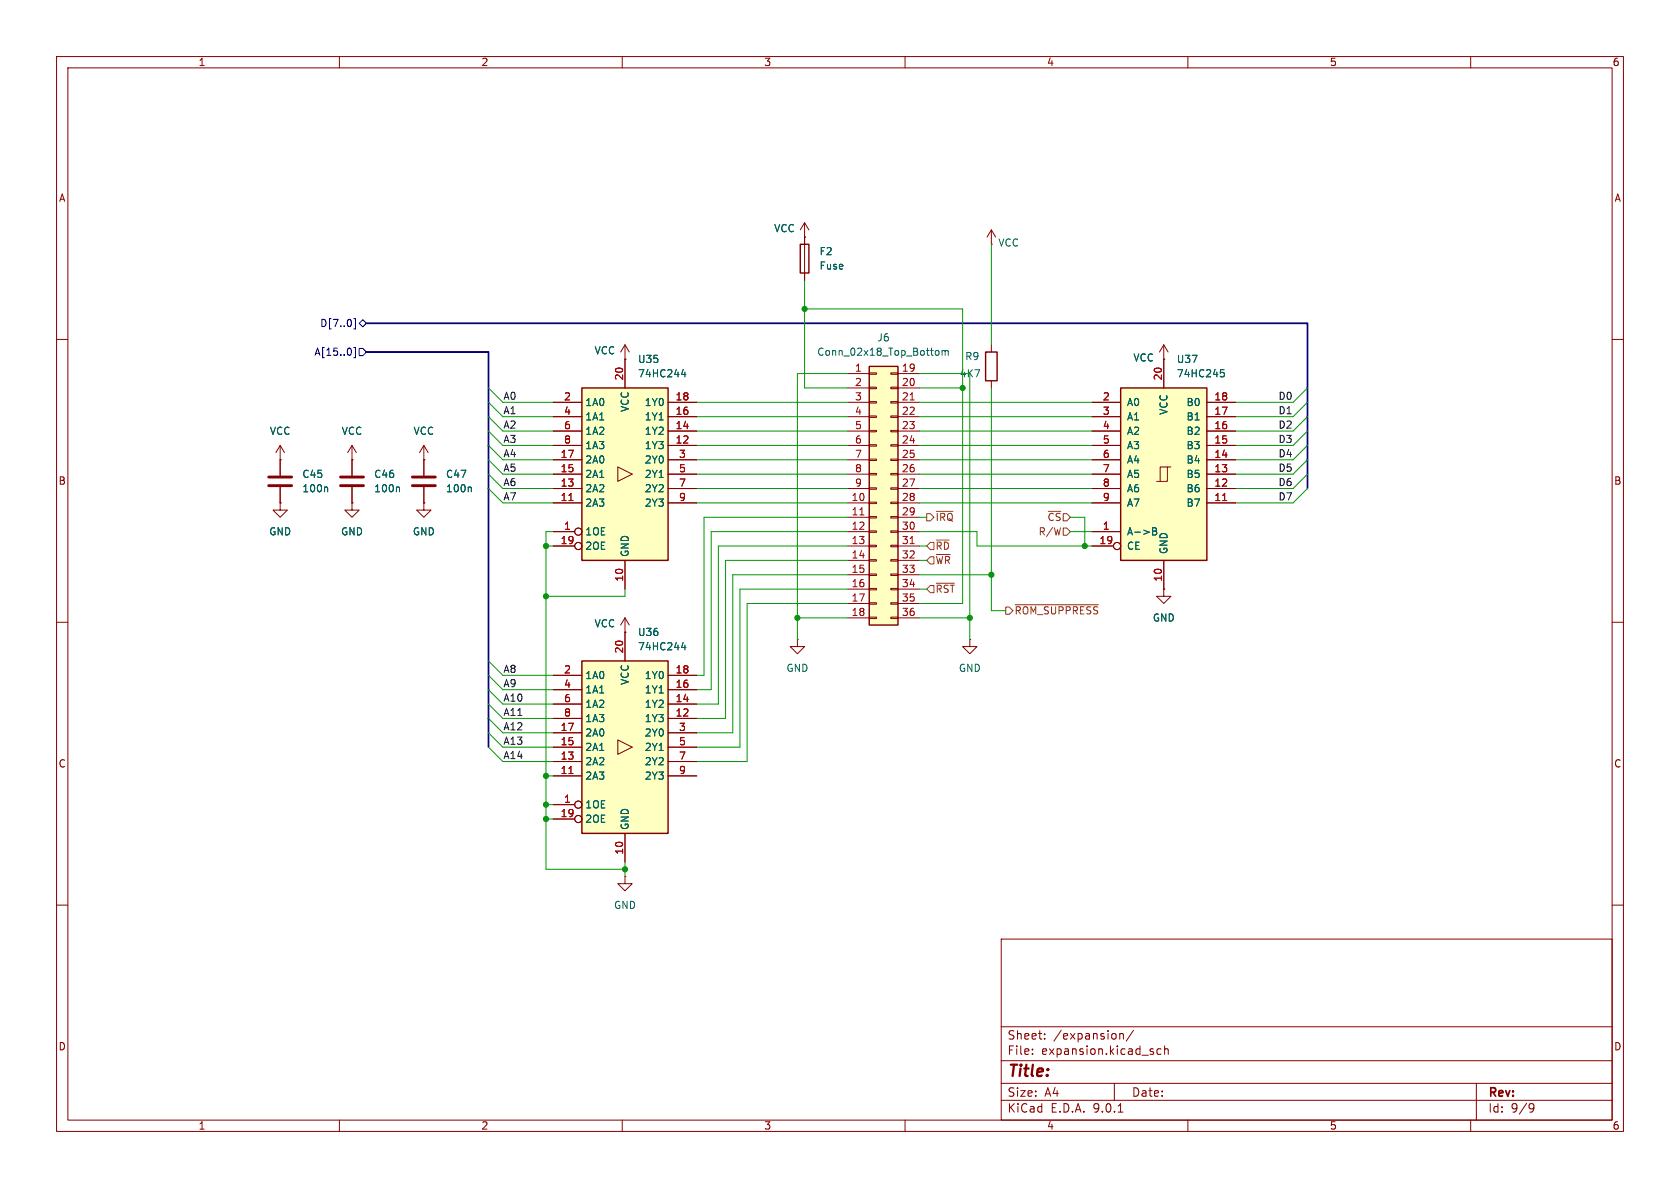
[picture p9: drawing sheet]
<svg xmlns="http://www.w3.org/2000/svg" width="297mm" height="210mm" viewBox="0 0 297 210" stroke-linecap="round" stroke-linejoin="round" font-family="sans-serif">
<g fill="none" stroke="#840000" stroke-width=".18">
<path d="M10 10h277v190h-277zM12 12h273v186h-273zM60 10v2M110 10v2M160 10v2M210 10v2M260 10v2M10 60h2M205.7 63.5h.1M205.7 61l-.7 1.2M205.7 61l.8 1.2M205.7 61v2.5"/>
<path d="M285 60h2M10 110h2M110.5 111.8h.1M110.5 109.2l-.8 1.3M110.5 109.2l.8 1.3M110.5 109.2v2.6M205.7 104.1v1.3h1.3l-1.3 1.3-1.2-1.3h1.2M205.7 104.1h.1M285 110h2M10 160h2M177 166h108v32h-108zM285 160h2"/>
<path d="M60 198v2M110 198v2M160 198v2M177 194.5h108M177 191.5h108M177 187.5h108M177 181.5h108M182.5 186.3v.1M182.5 185.5v.1M184.7 183.6v.1M184.7 182.8v.1M197 191.5v3"/>
<path d="M197.7 196.6h.8M198 182.7v1M198 182.8l.2-.1 .3 .1 .1 .9M200.4 182.1l-1.3 2M205.2 185.5l-.4-.1-.3 .3v.4l.2 .2h.5M205.9 185.5l.2-.1 .4 .1v.9M205.9 184.9v1.5M210 198v2M260 198v2M261 191.5v6.5M270.6 195.1l.5 .1a.99 .99 0 0 1-.4 1.4h-.2M271.2 195.7l-.3 .3h-.3"/>
</g>
<path d="M102.9 68.6h15.2v30.5h-15.2z" fill="#ffffc2"/>
<g fill="none" stroke="#840000" stroke-width=".18">
<path d="M97.8 71.1h5.1M97.8 73.7h5.1M97.8 76.2h5.1M97.8 78.7h5.1M110.5 63.5v5.1M118.1 71.1h5.1M118.1 73.7h5.1M118.1 76.2h5.1M118.1 78.7h5.1M97.8 81.3h5.1M97.8 83.8h5.1M97.8 86.4h5.1"/>
<path d="M97.8 88.9h5.1M97.8 94h3.8M97.8 96.5h3.8M109.2 82.6l2.6 1.2-2.6 1.3zM110.5 99.1v5M118.1 81.3h5.1M118.1 83.8h5.1M118.1 86.4h5.1M118.1 88.9h5.1"/>
<circle cx="102.2" cy="96.5" r=".63"/>
<circle cx="102.2" cy="94" r=".63"/>
</g>
<path d="M102.9 68.6h15.2v30.5h-15.2z" fill="none" stroke="#840000" stroke-width=".25"/>
<path d="M100.6 88.5h.7" fill="none" stroke="#a90000" stroke-width=".18"/>
<path d="M120.8 65.3l-.3 .9h.8M121.1 65.8v.8" fill="none" stroke="#006464" stroke-width=".18"/>
<path d="M198.1 68.6h15.3v30.5h-15.3z" fill="#ffffc2"/>
<g fill="none" stroke="#840000" stroke-width=".18">
<path d="M110.5 63.5h.1M110.5 61l-.8 1.2M110.5 61l.8 1.2M110.5 61v2.5M193 71.1h5.1M193 73.7h5.1M193 76.2h5.1M193 78.7h5.1M205.7 63.5v5.1M213.4 71.1h5M213.4 73.7h5M213.4 76.2h5"/>
<path d="M213.4 78.7h5M193 81.3h5.1M193 83.8h5.1M193 86.4h5.1M193 88.9h5.1M193 94h5.1M193 96.5h3.8M205.7 99.1v5M206.4 82.6h-1.3v2.5M207 82.6h-.6v2.5h-1.9M213.4 81.3h5M213.4 83.8h5"/>
<path d="M213.4 86.4h5M213.4 88.9h5"/>
<circle cx="197.5" cy="96.5" r=".63"/>
</g>
<path d="M198.1 68.6h15.3v30.5h-15.3z" fill="none" stroke="#840000" stroke-width=".25"/>
<path d="M215.8 65.3h.6M215.9 65.8h.3l.3 .3-.2 .5h-.4M203.8 93.3h.4l.2 .2-.2 .4 .2 .1 .1 .3-.2 .3h-.5zM203.8 93.9h.4" fill="none" stroke="#006464" stroke-width=".18"/>
<path d="M216.1 88.5h.8" fill="none" stroke="#a90000" stroke-width=".18"/>
<path d="M153.7 64.8h5v45.7h-5z" fill="#ffffc2"/>
<path d="M141.5 43.2h1.5v5.1h-1.5zM153.7 64.8h5v45.7h-5zM174.2 62.2h2.1v5.1h-2.1z" fill="none" stroke="#840000" stroke-width=".25"/>
<g fill="none" stroke="#840000" stroke-width=".18">
<path d="M142.2 39.4l-.7 1.2M142.2 39.4l.8 1.2M142.2 39.4v10.1M142.2 41.9h.1M175.3 43.2h.1M175.3 40.6l-.8 1.3M175.3 40.6l.7 1.3M175.3 40.6v2.6M149.9 66h3.8M149.9 68.6h3.8M149.9 71.1h3.8M149.9 73.7h3.8"/>
<path d="M149.9 76.2h3.8M149.9 78.7h3.8M153.7 65.9h1.2v.3h-1.2zM153.7 68.5h1.2v.2h-1.2zM153.7 71h1.2v.2h-1.2zM153.7 73.5h1.2v.3h-1.2zM153.7 76.1h1.2v.2h-1.2zM153.7 78.6h1.2v.3h-1.2zM157.5 65.9h1.2v.3h-1.2zM157.5 68.5h1.2v.2h-1.2zM157.5 71h1.2v.2h-1.2zM157.5 73.5h1.2v.3h-1.2z"/>
<path d="M157.5 76.1h1.2v.2h-1.2zM157.5 78.6h1.2v.3h-1.2zM158.7 66h3.9M158.7 68.6h3.9M158.7 71.1h3.9M158.7 73.7h3.9M158.7 76.2h3.9M158.7 78.7h3.9M175.3 61v1.2M175.3 67.3v1.3M149.9 81.3h3.8M149.9 83.8h3.8"/>
<path d="M149.9 86.4h3.8M149.9 88.9h3.8M149.9 91.4h3.8M149.9 94h3.8M149.9 96.5h3.8M149.9 99.1h3.8M153.7 81.2h1.2v.2h-1.2zM153.7 83.7h1.2v.2h-1.2zM153.7 86.2h1.2v.3h-1.2zM153.7 88.8h1.2v.2h-1.2zM153.7 91.3h1.2v.3h-1.2zM153.7 93.9h1.2v.2h-1.2z"/>
<path d="M153.7 96.4h1.2v.2h-1.2zM153.7 98.9h1.2v.3h-1.2zM157.5 81.2h1.2v.2h-1.2zM157.5 83.7h1.2v.2h-1.2zM157.5 86.2h1.2v.3h-1.2zM157.5 88.8h1.2v.2h-1.2zM157.5 91.3h1.2v.3h-1.2zM157.5 93.9h1.2v.2h-1.2zM157.5 96.4h1.2v.2h-1.2zM157.5 98.9h1.2v.3h-1.2zM158.7 81.3h3.9M158.7 83.8h3.9"/>
<path d="M158.7 86.4h3.9M158.7 88.9h3.9M158.7 91.4h3.9M158.7 94h3.9M158.7 96.5h3.9M158.7 99.1h3.9M149.9 101.6h3.8M149.9 104.1h3.8M149.9 106.7h3.8M149.9 109.2h3.8M153.7 101.5h1.2v.2h-1.2zM153.7 104h1.2v.3h-1.2z"/>
<path d="M153.7 106.6h1.2v.2h-1.2zM153.7 109.1h1.2v.2h-1.2zM157.5 101.5h1.2v.2h-1.2zM157.5 104h1.2v.3h-1.2zM157.5 106.6h1.2v.2h-1.2zM157.5 109.1h1.2v.2h-1.2zM158.7 101.6h3.9M158.7 104.1h3.9M158.7 106.7h3.9M158.7 109.2h3.9"/>
</g>
<path d="M160.9 70.7h.7M152 91h.7M160.9 96.1h.7" fill="none" stroke="#a90000" stroke-width=".18"/>
<path d="M165.5 62h.3l.2 .2-.1 .5h-.4M166.6 62.1l.3-.1 .2 .1M166.6 62v.8M167.1 62.1l.2-.1h.3v.8M167.1 62.1v.7" fill="none" stroke="#006464" stroke-width=".18"/>
<path d="M102.9 116.8h15.2v30.5h-15.2z" fill="#ffffc2"/>
<g fill="none" stroke="#840000" stroke-width=".18">
<path d="M142.2 41.9h.1M142.2 41.9v1.3M142.2 48.3v1.2M49.5 78.7l-.7 1.3M49.5 78.7l.8 1.3M49.5 78.7v5.4M62.2 78.7l-.7 1.3M62.2 78.7l.8 1.3M62.2 78.7v5.4M74.9 78.7v5.4M74.9 78.7l-.7 1.3M74.9 78.7l.8 1.3"/>
<path d="M97.8 71.1h5.1M97.8 73.7h5.1M97.8 76.2h5.1M97.8 78.7h5.1M110.5 63.5h.1M110.5 63.5v5.1M118.1 71.1h5.1M118.1 73.7h5.1M118.1 76.2h5.1M118.1 78.7h5.1M193 71.1h5.1M193 73.7h5.1"/>
<path d="M193 76.2h5.1M193 78.7h5.1M205.7 63.5h.1M205.7 63.5v5.1M213.4 71.1h5M213.4 73.7h5M213.4 76.2h5M213.4 78.7h5M49.5 81.3h.1M49.5 88.9v1.3h1.3l-1.3 1.2-1.2-1.2h1.2M49.5 88.9h.1M49.5 86.1v2.8"/>
<path d="M62.2 88.9v1.3h1.3l-1.3 1.2-1.2-1.2h1.2M62.2 88.9h.1M62.2 81.3h.1M62.2 86.1v2.8M74.9 88.9v1.3h1.3l-1.3 1.2-1.2-1.2h1.2M74.9 88.9h.1M74.9 81.3h.1M74.9 86.1v2.8M97.8 81.3h5.1M97.8 83.8h5.1M97.8 86.4h5.1M97.8 88.9h5.1"/>
<path d="M97.8 94h3.8M97.8 96.5h3.8M110.5 99.1v5M118.1 81.3h5.1M118.1 83.8h5.1M118.1 86.4h5.1M118.1 88.9h5.1M193 81.3h5.1M193 83.8h5.1M193 86.4h5.1M193 88.9h5.1M193 94h5.1"/>
<path d="M193 96.5h3.8M205.7 99.1v5M213.4 81.3h5M213.4 83.8h5M213.4 86.4h5M213.4 88.9h5M97.8 119.4h5.1M110.5 111.8h.1M110.5 111.8v5M118.1 119.4h5.1M141 113v1.3h1.2l-1.2 1.3-1.3-1.3h1.3M141 113h.1"/>
<path d="M171.4 113v1.3h1.3l-1.3 1.3-1.2-1.3h1.2M171.4 113h.1M205.7 104.1h.1M97.8 121.9h5.1M97.8 124.5h5.1M97.8 127h5.1M97.8 129.5h5.1M97.8 132.1h5.1M97.8 134.6h5.1M97.8 137.2h5.1M109.2 130.8l2.6 1.3-2.6 1.3zM118.1 121.9h5.1"/>
<path d="M118.1 124.5h5.1M118.1 127h5.1M118.1 129.5h5.1M118.1 132.1h5.1M118.1 134.6h5.1M118.1 137.2h5.1M97.8 142.2h3.8M97.8 144.8h3.8M110.5 154.9v1.3h1.3l-1.3 1.3-1.3-1.3h1.3M110.5 154.9h.1M110.5 147.3v5.1"/>
<circle cx="102.2" cy="96.5" r=".63"/>
<circle cx="102.2" cy="94" r=".63"/>
<circle cx="197.5" cy="96.5" r=".63"/>
<circle cx="102.2" cy="142.2" r=".63"/>
<circle cx="102.2" cy="144.8" r=".63"/>
</g>
<path d="M102.9 116.8h15.2v30.5h-15.2z" fill="none" stroke="#840000" stroke-width=".25"/>
<path d="M100.6 88.5h.7M216.1 88.5h.8M100.6 136.7h.7" fill="none" stroke="#a90000" stroke-width=".18"/>
<path d="M120.8 65.3l-.3 .9h.8M121.1 65.8v.8M215.8 65.3h.6M215.9 65.8h.3l.3 .3-.2 .5h-.4M57.7 86.1l.2 .2v.6M70.4 86.1l.2 .2v.6M83.1 86.1l.2 .2v.6M203.8 93.3h.4l.2 .2-.2 .4 .2 .1 .1 .3-.2 .3h-.5zM203.8 93.9h.4M120.8 113.5l-.3 1h.8M121.1 114v.9" fill="none" stroke="#006464" stroke-width=".18"/>
<path d="M47.5 84.3h4.1M47.5 85.9h4.1M60.2 84.3h4.1M60.2 85.9h4.1M72.9 84.3h4.1M72.9 85.9h4.1" fill="none" stroke="#840000" stroke-width=".51"/>
<path d="M62.5 56.3h.3v1.9h-.3M63.5 57.2l.6-.7 .7 .7-.7 .6zM62.1 61.8v.8M62.5 61.4h.3v1.8h-.3M63.5 61.6h.6l.7 .6-.7 .7h-.6z" fill="none" stroke="#000084" stroke-width=".18"/>
<path d="M163.8 90.8h.7l.6 .6-.6 .7h-.7zM164.5 98.4h.6v1.3h-.6l-.7-.6zM164.5 95.9h.6v1.3h-.6l-.7-.7zM165.5 90.4h3M165.5 95.5h2.3M188 93.3h.6l.6 .7-.6 .6h-.6zM164.5 103.5h.6v1.3h-.6l-.7-.7zM165.5 103.1h3.2M177.8 107.3h.6l.7 .7-.7 .6h-.6zM179.5 106.9h14.7" fill="none" stroke="#725600" stroke-width=".18"/>
<path d="M64.8 57.2h166.3v29.2M64.8 62.2h21.6v69.9" fill="none" stroke="#000084" stroke-width=".3"/>
<g fill="none" stroke="#009600" stroke-width=".18">
<path d="M142.2 49.5v19.1h7.7M142.2 54.6h28v52.1h-7.6M175.3 43.2v17.8M86.4 71.1l2.5 2.6h8.9M86.4 68.6l2.5 2.5h8.9M86.4 76.2l2.5 2.5h8.9M86.4 78.7l2.5 2.6h8.9M86.4 73.7l2.5 2.5h8.9M123.2 73.7h26.7M123.2 71.1h26.7M123.2 78.7h26.7M123.2 76.2h26.7"/>
<path d="M149.9 66h-8.9v47M162.6 73.7h30.4M162.6 71.1h30.4M162.6 78.7h30.4M162.6 66h8.8v47M162.6 68.6h7.6M162.6 76.2h30.4M175.3 68.6v39.4h2.5M231.1 71.1l-2.5 2.6h-10.2M231.1 68.6l-2.5 2.5h-10.2M231.1 76.2l-2.5 2.5h-10.2M231.1 78.7l-2.5 2.6h-10.2"/>
<path d="M231.1 73.7l-2.5 2.5h-10.2M86.4 83.8l2.5 2.6h8.9M86.4 81.3l2.5 2.5h8.9M86.4 86.4l2.5 2.5h8.9M96.5 96.5h1.3M97.8 94h-1.3v59.7h14M123.2 81.3h26.7M123.2 86.4h26.7M123.2 83.8h26.7M123.2 88.9h26.7M149.9 91.4h-25.4v28h-1.3M149.9 94h-24.2v27.9h-2.5"/>
<path d="M149.9 99.1h-21.6v27.9h-5.1M149.9 96.5h-22.9v28h-3.8M162.6 94h10.1v2.5h20.3M162.6 91.4h1.2M162.6 81.3h30.4M162.6 96.5h1.2M162.6 86.4h30.4M162.6 83.8h30.4M162.6 88.9h30.4M162.6 99.1h1.2M189.2 91.4h2.6v5.1M189.2 94h3.8"/>
<path d="M231.1 83.8l-2.5 2.6h-10.2M231.1 81.3l-2.5 2.5h-10.2M231.1 86.4l-2.5 2.5h-10.2M86.4 119.4l2.5 2.5h8.9M86.4 116.8l2.5 2.6h8.9M110.5 104.1v1.3h-14M141 109.2h8.9M149.9 101.6h-20.4v27.9h-6.3M149.9 104.1h-19.1v28h-7.6M149.9 106.7h-17.8v27.9h-8.9M162.6 104.1h1.2M162.6 109.2h8.8"/>
<path d="M162.6 101.6h12.7M86.4 124.5l2.5 2.5h8.9M86.4 127l2.5 2.5h8.9M86.4 129.5l2.5 2.6h8.9M86.4 132.1l2.5 2.5h8.9M86.4 121.9l2.5 2.6h8.9M96.5 137.2h1.3M96.5 142.2h1.3M96.5 144.8h1.3M110.5 152.4v2.5"/>
</g>
<g fill="#009600" stroke="#009600" stroke-width=".18">
<circle cx="96.5" cy="105.4" r=".46"/>
<circle cx="96.5" cy="96.5" r=".46"/>
<circle cx="191.8" cy="96.5" r=".46"/>
<circle cx="170.2" cy="68.6" r=".46"/>
<circle cx="141" cy="109.2" r=".46"/>
<circle cx="142.2" cy="54.6" r=".46"/>
<circle cx="96.5" cy="142.2" r=".46"/>
<circle cx="96.5" cy="137.2" r=".46"/>
<circle cx="110.5" cy="153.7" r=".46"/>
<circle cx="96.5" cy="144.8" r=".46"/>
<circle cx="171.4" cy="109.2" r=".46"/>
<circle cx="175.3" cy="101.6" r=".46"/>
</g>
<text font-size="2.8" fill="#840000" x="178" y="190.9">Title:</text>
<g font-size="2.1" fill="#840000">
<text x="178" y="184">Sheet:</text>
<text x="186.2" y="184">/expansion/</text>
<text x="178" y="186.7">File:</text>
<text x="184.1" y="186.7">expansion.kicad_sch</text>
<text x="178" y="196.9">KiCad</text>
<text x="178" y="194.1">Size:</text>
<text x="184.7" y="194.1">A4</text>
<text x="185.7" y="196.9">E.D.A.</text>
<text x="193.3" y="196.9">9.0.1</text>
<text x="200" y="194.1">Date:</text>
<text x="263" y="194.3">Rev:</text>
<text x="263" y="196.9">Id:</text>
<text x="267.1" y="196.9">9/9</text>
</g>
<g font-size="1.8" fill="#840000">
<text x="35" y="11.9">1</text>
<text x="85" y="11.9">2</text>
<text x="135" y="11.9">3</text>
<text x="185" y="11.9">4</text>
<text x="235" y="11.9">5</text>
<text x="285" y="11.9">6</text>
<text x="10.3" y="35.9">A</text>
<text x="285.3" y="35.9">A</text>
<text x="10.3" y="85.9">B</text>
<text x="285.3" y="85.9">B</text>
<text x="10.3" y="135.9">C</text>
<text x="285.3" y="135.9">C</text>
<text x="10.3" y="185.9">D</text>
<text x="285.3" y="185.9">D</text>
<text x="35" y="199.9">1</text>
<text x="85" y="199.9">2</text>
<text x="135" y="199.9">3</text>
<text x="185" y="199.9">4</text>
<text x="235" y="199.9">5</text>
<text x="285" y="199.9">6</text>
</g>
<g font-size="1.8" fill="#006464">
<text x="136.8" y="41.2">VCC</text>
<text x="144.8" y="45.3">F2</text>
<text x="144.8" y="47.9">Fuse</text>
<text x="176.4" y="43.8">VCC</text>
<text x="105" y="62.8">VCC</text>
<text x="112.7" y="64.4">U35</text>
<text x="144.4" y="63.1">Conn_02x18_Top_Bottom</text>
<text x="155" y="60.6">J6</text>
<text x="170.5" y="63.9">R9</text>
<text x="200.3" y="64.1">VCC</text>
<text x="207.9" y="64.4">U37</text>
<text x="103.4" y="72">1A0</text>
<text x="112.7" y="66.9">74HC244</text>
<text x="113.9" y="72">1Y0</text>
<text x="169.6" y="66.9">4K7</text>
<text x="199.1" y="72">A0</text>
<text x="207.9" y="66.9">74HC245</text>
<text x="209.7" y="72">B0</text>
<text x="47.6" y="77.1">VCC</text>
<text x="60.3" y="77.1">VCC</text>
<text x="73" y="77.1">VCC</text>
<text x="103.4" y="74.5">1A1</text>
<text x="103.4" y="77.1">1A2</text>
<text x="111.4" y="72.9" transform="rotate(-90 111.4 72.9)">VCC</text>
<text x="113.9" y="74.5">1Y1</text>
<text x="113.9" y="77.1">1Y2</text>
<text x="199.1" y="74.5">A1</text>
<text x="199.1" y="77.1">A2</text>
<text x="206.6" y="73.4" transform="rotate(-90 206.6 73.4)">VCC</text>
<text x="209.7" y="74.5">B1</text>
<text x="209.7" y="77.1">B2</text>
<text x="103.4" y="79.6">1A3</text>
<text x="103.4" y="82.1">2A0</text>
<text x="113.9" y="79.6">1Y3</text>
<text x="113.9" y="82.1">2Y0</text>
<text x="199.1" y="79.6">A3</text>
<text x="199.1" y="82.1">A4</text>
<text x="209.7" y="79.6">B3</text>
<text x="209.7" y="82.1">B4</text>
<text x="53.3" y="87.2">100n</text>
<text x="53.3" y="84.7">C45</text>
<text x="66" y="87.2">100n</text>
<text x="66" y="84.7">C46</text>
<text x="78.7" y="87.2">100n</text>
<text x="78.7" y="84.7">C47</text>
<text x="103.4" y="84.7">2A1</text>
<text x="103.4" y="87.2">2A2</text>
<text x="103.4" y="89.8">2A3</text>
<text x="113.9" y="84.7">2Y1</text>
<text x="113.9" y="87.2">2Y2</text>
<text x="113.9" y="89.8">2Y3</text>
<text x="199.1" y="84.7">A5</text>
<text x="199.1" y="87.2">A6</text>
<text x="199.1" y="89.8">A7</text>
<text x="209.7" y="84.7">B5</text>
<text x="209.7" y="87.2">B6</text>
<text x="209.7" y="89.8">B7</text>
<text x="47.5" y="94.8">GND</text>
<text x="60.2" y="94.8">GND</text>
<text x="72.9" y="94.8">GND</text>
<text x="103.4" y="94.8">1OE</text>
<text x="199.1" y="94.8">A-&gt;B</text>
<text x="103.4" y="97.4">2OE</text>
<text x="111.4" y="98.6" transform="rotate(-90 111.4 98.6)">GND</text>
<text x="199.1" y="97.4">CE</text>
<text x="206.6" y="98" transform="rotate(-90 206.6 98)">GND</text>
<text x="105" y="111.1">VCC</text>
<text x="112.7" y="112.6">U36</text>
<text x="203.7" y="110.1">GND</text>
<text x="112.7" y="115.2">74HC244</text>
<text x="138.9" y="119">GND</text>
<text x="169.4" y="119">GND</text>
<text x="103.4" y="120.2">1A0</text>
<text x="103.4" y="122.8">1A1</text>
<text x="103.4" y="125.3">1A2</text>
<text x="111.4" y="121.2" transform="rotate(-90 111.4 121.2)">VCC</text>
<text x="113.9" y="120.2">1Y0</text>
<text x="113.9" y="122.8">1Y1</text>
<text x="113.9" y="125.3">1Y2</text>
<text x="103.4" y="127.9">1A3</text>
<text x="103.4" y="130.4">2A0</text>
<text x="113.9" y="127.9">1Y3</text>
<text x="113.9" y="130.4">2Y0</text>
<text x="103.4" y="132.9">2A1</text>
<text x="103.4" y="135.5">2A2</text>
<text x="113.9" y="132.9">2Y1</text>
<text x="113.9" y="135.5">2Y2</text>
<text x="103.4" y="138">2A3</text>
<text x="103.4" y="143.1">1OE</text>
<text x="113.9" y="138">2Y3</text>
<text x="103.4" y="145.6">2OE</text>
<text x="111.4" y="146.8" transform="rotate(-90 111.4 146.8)">GND</text>
<text x="108.5" y="160.9">GND</text>
</g>
<g font-size="1.8" fill="#000084">
<text x="56.5" y="58">D[7..0]</text>
<text x="55.5" y="63.1">A[15..0]</text>
</g>
<g font-size="1.8" fill="#a90000">
<text x="151.1" y="65.8">1</text>
<text x="159.3" y="65.8">19</text>
<text x="99.6" y="70.9">2</text>
<text x="110.2" y="67.4" transform="rotate(-90 110.2 67.4)">20</text>
<text x="119.3" y="70.9">18</text>
<text x="151.1" y="68.3">2</text>
<text x="151.1" y="70.9">3</text>
<text x="159.3" y="68.3">20</text>
<text x="159.3" y="70.9">21</text>
<text x="194.9" y="70.9">2</text>
<text x="205.5" y="67.4" transform="rotate(-90 205.5 67.4)">20</text>
<text x="214.6" y="70.9">18</text>
<text x="99.6" y="73.4">4</text>
<text x="99.6" y="75.9">6</text>
<text x="119.3" y="73.4">16</text>
<text x="119.3" y="75.9">14</text>
<text x="151.1" y="73.4">4</text>
<text x="151.1" y="75.9">5</text>
<text x="159.3" y="73.4">22</text>
<text x="159.3" y="75.9">23</text>
<text x="194.9" y="73.4">3</text>
<text x="194.9" y="75.9">4</text>
<text x="214.6" y="73.4">17</text>
<text x="214.6" y="75.9">16</text>
<text x="99" y="81">17</text>
<text x="99" y="83.6">15</text>
<text x="99.6" y="78.5">8</text>
<text x="119.3" y="78.5">12</text>
<text x="119.9" y="81">3</text>
<text x="119.9" y="83.6">5</text>
<text x="151.1" y="78.5">6</text>
<text x="151.1" y="81">7</text>
<text x="151.1" y="83.6">8</text>
<text x="159.3" y="78.5">24</text>
<text x="159.3" y="81">25</text>
<text x="159.3" y="83.6">26</text>
<text x="194.9" y="78.5">5</text>
<text x="194.9" y="81">6</text>
<text x="194.9" y="83.6">7</text>
<text x="214.6" y="78.5">15</text>
<text x="214.6" y="81">14</text>
<text x="214.6" y="83.6">13</text>
<text x="99" y="86.1">13</text>
<text x="99" y="88.6">11</text>
<text x="119.9" y="86.1">7</text>
<text x="119.9" y="88.6">9</text>
<text x="150.5" y="88.6">10</text>
<text x="151.1" y="86.1">9</text>
<text x="159.3" y="86.1">27</text>
<text x="159.3" y="88.6">28</text>
<text x="194.9" y="86.1">8</text>
<text x="194.9" y="88.6">9</text>
<text x="214.6" y="86.1">12</text>
<text x="214.6" y="88.6">11</text>
<text x="99.6" y="93.7">1</text>
<text x="150.5" y="91.2">11</text>
<text x="150.5" y="93.7">12</text>
<text x="159.3" y="91.2">29</text>
<text x="159.3" y="93.7">30</text>
<text x="194.9" y="93.7">1</text>
<text x="99" y="96.3">19</text>
<text x="150.5" y="96.3">13</text>
<text x="150.5" y="98.8">14</text>
<text x="150.5" y="101.3">15</text>
<text x="159.3" y="96.3">31</text>
<text x="159.3" y="98.8">32</text>
<text x="159.3" y="101.3">33</text>
<text x="194.3" y="96.3">19</text>
<text x="110.2" y="102.9" transform="rotate(-90 110.2 102.9)">10</text>
<text x="150.5" y="103.9">16</text>
<text x="150.5" y="106.4">17</text>
<text x="159.3" y="103.9">34</text>
<text x="159.3" y="106.4">35</text>
<text x="205.5" y="102.9" transform="rotate(-90 205.5 102.9)">10</text>
<text x="150.5" y="109">18</text>
<text x="159.3" y="109">36</text>
<text x="99.6" y="119.1">2</text>
<text x="110.2" y="115.6" transform="rotate(-90 110.2 115.6)">20</text>
<text x="119.3" y="119.1">18</text>
<text x="99.6" y="121.7">4</text>
<text x="99.6" y="124.2">6</text>
<text x="119.3" y="121.7">16</text>
<text x="119.3" y="124.2">14</text>
<text x="99" y="129.3">17</text>
<text x="99" y="131.8">15</text>
<text x="99.6" y="126.7">8</text>
<text x="119.3" y="126.7">12</text>
<text x="119.9" y="129.3">3</text>
<text x="119.9" y="131.8">5</text>
<text x="99" y="134.4">13</text>
<text x="99" y="136.9">11</text>
<text x="119.9" y="134.4">7</text>
<text x="119.9" y="136.9">9</text>
<text x="99.6" y="142">1</text>
<text x="99" y="144.5">19</text>
<text x="110.2" y="151.2" transform="rotate(-90 110.2 151.2)">10</text>
</g>
<g font-size="1.8" fill="#0f0f0f">
<text x="88.9" y="70.8">A0</text>
<text x="225.9" y="70.8">D0</text>
<text x="88.9" y="75.9">A2</text>
<text x="88.9" y="73.3">A1</text>
<text x="225.9" y="75.9">D2</text>
<text x="225.9" y="73.3">D1</text>
<text x="88.9" y="83.5">A5</text>
<text x="88.9" y="78.4">A3</text>
<text x="88.9" y="80.9">A4</text>
<text x="225.9" y="80.9">D4</text>
<text x="225.9" y="83.5">D5</text>
<text x="225.9" y="78.4">D3</text>
<text x="88.9" y="88.6">A7</text>
<text x="88.9" y="86">A6</text>
<text x="225.9" y="86">D6</text>
<text x="225.9" y="88.6">D7</text>
<text x="88.9" y="119">A8</text>
<text x="88.9" y="121.6">A9</text>
<text x="88.9" y="124.1">A10</text>
<text x="88.9" y="131.7">A13</text>
<text x="88.9" y="126.7">A11</text>
<text x="88.9" y="129.2">A12</text>
<text x="88.9" y="134.3">A14</text>
</g>
<g font-size="1.8" fill="#725600">
<text x="165.3" y="92.3">~{IRQ}</text>
<text x="183.5" y="94.8">R/W</text>
<text x="185.1" y="92.3">~{CS}</text>
<text x="165.3" y="99.9">~{WR}</text>
<text x="165.3" y="97.4">~{RD}</text>
<text x="165.3" y="105">~{RST}</text>
<text x="179.3" y="108.8">~{ROM_SUPPRESS}</text>
</g>
</svg>
